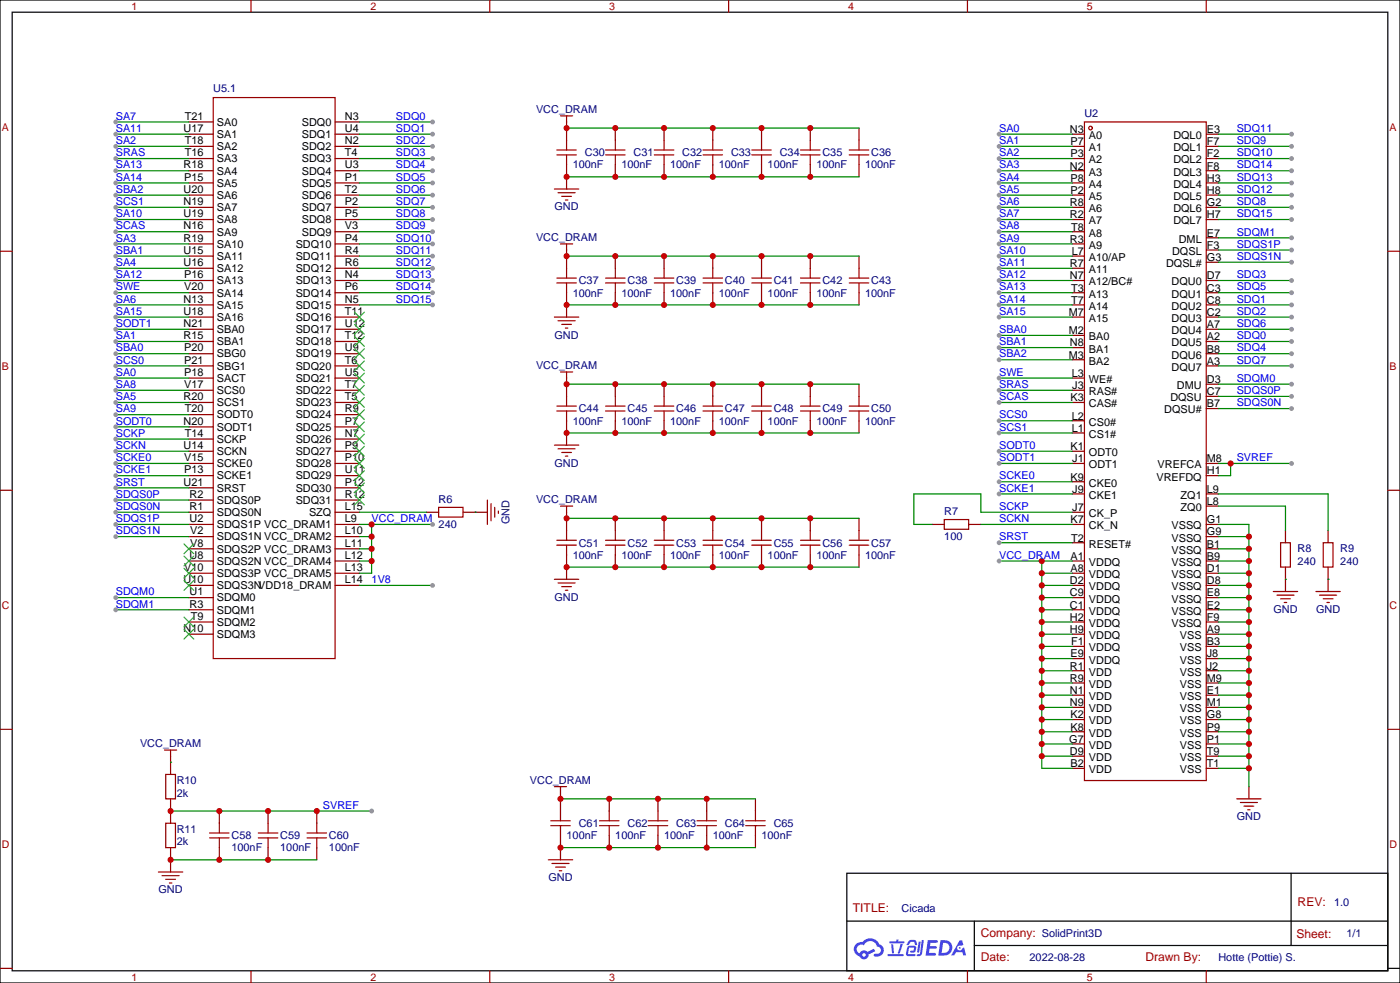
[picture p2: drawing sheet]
<svg xmlns="http://www.w3.org/2000/svg" width="405mm" height="284mm" viewBox="0 0 405 284" stroke-linecap="round" stroke-linejoin="round" font-family="sans-serif">
<path d="M0 0h405.3v284.3h-405.3zM3.5 3.5h398.3v277.3h-398.3zM245.2 252.6h156.6v28.2h-156.6zM373.8 252.6v20.9M245.2 266.4h156.5M282.1 273.5h119.6M282.1 266.4v14.1M401.8 280.1h3.5" fill="none" stroke="#000" stroke-width=".35"/>
<g fill="none" stroke="#a10000" stroke-width=".35">
<path d="M72.7 0v3.5M141.8 0v3.5M211 0v3.5M280.1 0v3.5M349.2 0v3.5M0 72.7h3.5M401.8 72.7h3.5M0 141.8h3.5M401.8 141.8h3.5M0 211h3.5M401.8 211h3.5M0 280.1h3.5"/>
<path d="M72.7 280.8v3.5M141.8 280.8v3.5M211 280.8v3.5M280.1 280.8v3.5M349.2 280.8v3.5"/>
</g>
<g fill="#178fff">
<path d="M268.6 271.9h2.5l.4 .2-.1 .6h-2l-.1 1h1.6l.4 .3-.5 .4h-1.7l-.1 1.2 1.8 .1 .2 .3-.2 .4h-2.8z"/>
<path d="M277.9 272h.7l.3 1.3-.6 .3a.74 .74 0 0 0-1.1 .3 .74 .74 0 0 0 .5 1.1 .74 .74 0 0 0 .9-.7l.5-.3 .6 2.4h-.8l-.3-1h-1.8l-.5 1h-.9z"/>
<path d="M266 272.4h.6l-.4 2.9a.31 .31 0 0 1-.4 .3 .31 .31 0 0 1-.3-.3z"/>
<path d="M266.9 271.9h.6l-.5 3.9a.89 .89 0 0 1-.7 .8 .89 .89 0 0 1-.9-.3l1-.5z"/>
<path d="M263.2 272.1l.6-.2 1.2 .1 .6 1.3-.7 .1-.3-.9-1.1 .1a.95 .95 0 0 1-.9 .8l-.1-.2z"/>
<path d="M262.9 273.8l1.8-.2a1.04 1.04 0 0 1 .6 1.1 1.04 1.04 0 0 1-.9 .9h-.6a.29 .29 0 0 1-.3-.4 .29 .29 0 0 1 .3-.2l.7-.1 .2-.7h-1.5l-.3 1.7 1.9 .1a.29 .29 0 0 1 .3 .3 .29 .29 0 0 1-.3 .3h-2l-.4-.3 .2-2.1z"/>
<path d="M257 276h4.4a.3 .3 0 0 1 .3 .3 .3 .3 0 0 1-.3 .3h-4.3z"/>
<path d="M260.7 273.1h.7l-.5 1.6a1.02 1.02 0 0 1-.7 1.2l-.3-.3z"/>
<path d="M258 273.1h.6l.2 2.4-.2 .3-.3-.2z"/>
<path d="M257.5 272.3h1.9l.2-.5h.5v.5h1.5a.29 .29 0 0 1 .3 .3 .29 .29 0 0 1-.3 .3h-4z"/>
<path d="M272.3 271.9l-.7 4.5h1.5a2.27 2.27 0 0 0 2.6-2.3 2.27 2.27 0 0 0-2.7-2.2zM273.1 272.7a1.5 1.5 0 0 1 1.8 1.6 1.5 1.5 0 0 1-2 1.3h-.3z"/>
<path d="M247.8 273.1a2.09 2.09 0 0 0 1 3.5 1.37 1.37 0 0 0 1.6 .9 1.37 1.37 0 0 0 1.1-1.4l1.9-1-.4-.7-1.8 1a1.4 1.4 0 0 0-2.3 .4 1.32 1.32 0 0 1-.7-1.9 1.32 1.32 0 0 1 1.9-.4 2.02 2.02 0 0 1 2.1-1.3 2.02 2.02 0 0 1 1.8 1.6 1.09 1.09 0 0 1 1 1.4 1.09 1.09 0 0 1-1.5 .7 .41 .41 0 0 0-.5 .3 .41 .41 0 0 0 .3 .5 1.89 1.89 0 0 0 2.5-1.2 1.89 1.89 0 0 0-1.2-2.4 2.98 2.98 0 0 0-5-.6l-1 .1zM249.6 276.2a.55 .55 0 0 1 1.1 0 .55 .55 0 0 1-1.1 0z"/>
<circle cx="277.9" cy="274.2" r=".28"/>
</g>
<g fill="none" stroke="#a10000" stroke-width=".35">
<path d="M61.7 28.2h35.3v162.3h-35.3zM162.3 33.5h3.5M164 33.5v1.8M314 35.3h35.2v190.5h-35.2zM160.5 54.7h7.1M161.2 44.8h5.7M161.2 43.4h5.7M161.6 55.7h4.9M162.6 56.8h2.9M163.7 57.9h.7M164 40.6v2.8M164 44.8v2.8"/>
<path d="M175.3 44.8h5.7M175.3 43.4h5.7M178.2 40.6v2.8M178.2 44.8v2.8M189.4 44.8h5.7M189.4 43.4h5.7M192.3 40.6v2.8M192.3 44.8v2.8M203.6 44.8h5.6M203.6 43.4h5.6M206.4 40.6v2.8M206.4 44.8v2.8"/>
<path d="M217.7 44.8h5.6M217.7 43.4h5.6M220.5 40.6v2.8M220.5 44.8v2.8M231.8 44.8h5.6M231.8 43.4h5.6M234.6 40.6v2.8M234.6 44.8v2.8M245.9 44.8h5.6M245.9 43.4h5.6M248.7 40.6v2.8M248.7 44.8v2.8"/>
<path d="M162.3 70.6h3.5M164 70.6v1.7M164 77.6v2.8M178.2 77.6v2.8M192.3 77.6v2.8M206.4 77.6v2.8M220.5 77.6v2.8M234.6 77.6v2.8M248.7 77.6v2.8M160.5 91.7h7.1M161.2 81.8h5.7M161.2 80.4h5.7"/>
<path d="M161.6 92.8h4.9M162.6 93.8h2.9M163.7 94.9h.7M164 81.8v2.9M175.3 81.8h5.7M175.3 80.4h5.7M178.2 81.8v2.9M189.4 81.8h5.7M189.4 80.4h5.7M192.3 81.8v2.9M203.6 81.8h5.6M203.6 80.4h5.6"/>
<path d="M206.4 81.8v2.9M217.7 81.8h5.6M217.7 80.4h5.6M220.5 81.8v2.9M231.8 81.8h5.6M231.8 80.4h5.6M234.6 81.8v2.9M245.9 81.8h5.6M245.9 80.4h5.6M248.7 81.8v2.9M161.2 118.9h5.7M161.2 117.5h5.7"/>
<path d="M162.3 107.6h3.5M164 107.6v1.8M164 114.7v2.8M164 118.9v2.8M175.3 118.9h5.7M175.3 117.5h5.7M178.2 114.7v2.8M178.2 118.9v2.8M189.4 118.9h5.7M189.4 117.5h5.7M192.3 114.7v2.8M192.3 118.9v2.8"/>
<path d="M203.6 118.9h5.6M203.6 117.5h5.6M206.4 114.7v2.8M206.4 118.9v2.8M217.7 118.9h5.6M217.7 117.5h5.6M220.5 114.7v2.8M220.5 118.9v2.8M231.8 118.9h5.6M231.8 117.5h5.6M234.6 114.7v2.8M234.6 118.9v2.8"/>
<path d="M245.9 118.9h5.6M245.9 117.5h5.6M248.7 114.7v2.8M248.7 118.9v2.8M160.5 128.8h7.1M161.6 129.8h4.9M162.6 130.9h2.9M163.7 131.9h.7M127 146.8h7.1v2.8h-7.1zM141.1 144.6v7.1M142.2 145.7v4.9M143.2 146.8v2.8"/>
<path d="M144.3 147.8v.7M161.2 157.7h5.7M161.2 156.3h5.7M162.3 146.4h3.5M164 146.4v1.8M164 153.5v2.8M164 157.7v2.8M175.3 157.7h5.7M175.3 156.3h5.7M178.2 153.5v2.8M178.2 157.7v2.8M189.4 157.7h5.7"/>
<path d="M189.4 156.3h5.7M192.3 153.5v2.8M192.3 157.7v2.8M203.6 157.7h5.6M203.6 156.3h5.6M206.4 153.5v2.8M206.4 157.7v2.8M217.7 157.7h5.6M217.7 156.3h5.6M220.5 153.5v2.8M220.5 157.7v2.8M231.8 157.7h5.6"/>
<path d="M231.8 156.3h5.6M234.6 153.5v2.8M234.6 157.7v2.8M245.9 157.7h5.6M245.9 156.3h5.6M248.7 153.5v2.8M248.7 157.7v2.8M273.4 150.3h7.1v2.8h-7.1zM370.8 157h2.8v7h-2.8zM383.1 157h2.8v7h-2.8zM160.5 167.6h7.1M161.6 168.6h4.9"/>
<path d="M162.6 169.7h2.9M163.7 170.7h.7M368.7 171.1h7M369.7 172.2h4.9M370.8 173.2h2.8M371.8 174.3h.7M381 171.1h7.1M382.1 172.2h4.9M383.1 173.2h2.8M384.2 174.3h.7M47.6 217h3.6M49.4 217v1.7"/>
<path d="M48 224h2.8v7.1h-2.8zM48 238.1h2.8v7.1h-2.8zM63.5 238.1v2.8M77.6 238.1v2.8M91.7 238.1v2.8M159.5 238.8h5.6M159.5 237.4h5.6M160.5 227.5h3.5M162.3 227.5v1.8M162.3 234.6v2.8M162.3 238.8v2.9M173.6 238.8h5.6"/>
<path d="M173.6 237.4h5.6M176.4 234.6v2.8M176.4 238.8v2.9M187.7 238.8h5.6M187.7 237.4h5.6M190.5 234.6v2.8M190.5 238.8v2.9M201.8 238.8h5.6M201.8 237.4h5.6M204.6 234.6v2.8M204.6 238.8v2.9M215.9 238.8h5.6"/>
<path d="M215.9 237.4h5.6M218.7 234.6v2.8M218.7 238.8v2.9M358.1 231.1h7M359.1 232.1h5M360.2 233.2h2.8M361.2 234.2h.7M45.9 252.2h7M46.9 253.3h5M48 254.4h2.8M49 255.4h.7M60.7 242.4h5.6"/>
<path d="M60.7 240.9h5.6M63.5 242.4v2.8M74.8 242.4h5.6M74.8 240.9h5.6M77.6 242.4v2.8M88.9 242.4h5.6M88.9 240.9h5.6M91.7 242.4v2.8M158.7 248.7h7.1M159.8 249.8h4.9M160.9 250.8h2.8M161.9 251.9h.7"/>
<circle cx="315.7" cy="37" r=".53"/>
</g>
<g fill="none" stroke="#870000" stroke-width=".35">
<path d="M54.7 38.8h7M54.7 35.3h7M97 38.8h7.1M97 35.3h7.1M164 35.3v5.3M178.2 37v3.6M192.3 37v3.6M206.4 37v3.6M220.5 37v3.6M234.6 37v3.6M248.7 37v3.6M310.4 38.8h3.6"/>
<path d="M349.2 38.8h3.6M54.7 60h7M54.7 56.4h7M54.7 52.9h7M54.7 49.4h7M54.7 45.9h7M54.7 42.3h7M97 60h7.1M97 56.4h7.1M97 52.9h7.1M97 49.4h7.1M97 45.9h7.1"/>
<path d="M97 42.3h7.1M164 47.6v7.1M178.2 47.6v3.6M192.3 47.6v3.6M206.4 47.6v3.6M220.5 47.6v3.6M234.6 47.6v3.6M248.7 47.6v3.6M310.4 60h3.6M310.4 56.4h3.6M310.4 52.9h3.6M310.4 49.4h3.6"/>
<path d="M310.4 45.9h3.6M310.4 42.3h3.6M349.2 60h3.6M349.2 56.4h3.6M349.2 52.9h3.6M349.2 49.4h3.6M349.2 45.9h3.6M349.2 42.3h3.6M54.7 77.6h7M54.7 74.1h7M54.7 70.6h7M54.7 67h7"/>
<path d="M54.7 63.5h7M97 77.6h7.1M97 74.1h7.1M97 70.6h7.1M97 67h7.1M97 63.5h7.1M164 72.3v5.3M178.2 74.1v3.5M192.3 74.1v3.5M206.4 74.1v3.5M220.5 74.1v3.5M234.6 74.1v3.5"/>
<path d="M248.7 74.1v3.5M310.4 77.6h3.6M310.4 74.1h3.6M310.4 70.6h3.6M310.4 67h3.6M310.4 63.5h3.6M349.2 63.5h3.6M349.2 75.8h3.6M349.2 72.3h3.6M349.2 68.8h3.6M54.7 98.8h7M54.7 95.2h7"/>
<path d="M54.7 91.7h7M54.7 88.2h7M54.7 84.7h7M54.7 81.1h7M97 98.8h7.1M97 95.2h7.1M97 91.7h7.1M97 88.2h7.1M97 84.7h7.1M97 81.1h7.1M164 84.7v7M178.2 84.7v3.5"/>
<path d="M192.3 84.7v3.5M206.4 84.7v3.5M220.5 84.7v3.5M234.6 84.7v3.5M248.7 84.7v3.5M310.4 91.7h3.6M310.4 88.2h3.6M310.4 84.7h3.6M310.4 81.1h3.6M310.4 97h3.6M349.2 98.8h3.6M349.2 95.2h3.6"/>
<path d="M349.2 91.7h3.6M349.2 88.2h3.6M349.2 84.7h3.6M349.2 81.1h3.6M54.7 119.9h7M54.7 116.4h7M54.7 112.9h7M54.7 109.4h7M54.7 105.8h7M54.7 102.3h7M97 119.9h7.1M97 116.4h7.1"/>
<path d="M97 112.9h7.1M97 109.4h7.1M97 105.8h7.1M97 102.3h7.1M164 109.4v5.3M178.2 111.1v3.6M192.3 111.1v3.6M206.4 111.1v3.6M220.5 111.1v3.6M234.6 111.1v3.6M248.7 111.1v3.6M310.4 116.4h3.6"/>
<path d="M310.4 112.9h3.6M310.4 109.4h3.6M310.4 100.5h3.6M310.4 104.1h3.6M349.2 105.8h3.6M349.2 102.3h3.6M349.2 111.1h3.6M349.2 114.7h3.6M349.2 118.2h3.6M54.7 137.6h7M54.7 134.1h7M54.7 130.5h7"/>
<path d="M54.7 127h7M54.7 123.5h7M97 137.6h7.1M97 134.1h7.1M97 130.5h7.1M97 127h7.1M97 123.5h7.1M164 121.7v7.1M178.2 121.7v3.5M192.3 121.7v3.5M206.4 121.7v3.5M220.5 121.7v3.5"/>
<path d="M234.6 121.7v3.5M248.7 121.7v3.5M310.4 134.1h3.6M310.4 130.5h3.6M310.4 125.2h3.6M310.4 121.7h3.6M310.4 139.3h3.6M349.2 137.6h3.6M349.2 134.1h3.6M54.7 158.7h7M54.7 155.2h7M54.7 151.7h7"/>
<path d="M54.7 148.2h7M54.7 144.6h7M54.7 141.1h7M97 158.7h7.1M97 155.2h7.1M97 151.7h7.1M97 148.2h7.1M97 144.6h7.1M97 141.1h7.1M123.5 148.2h3.5M134.1 148.2h7M164 148.2v5.3"/>
<path d="M178.2 149.9v3.6M192.3 149.9v3.6M206.4 149.9v3.6M220.5 149.9v3.6M234.6 149.9v3.6M248.7 149.9v3.6M269.9 151.7h3.5M280.5 151.7h3.5M310.4 151.7h3.6M310.4 148.2h3.6M310.4 142.9h3.6M310.4 157h3.6"/>
<path d="M349.2 158.7h3.6M349.2 155.2h3.6M349.2 151.7h3.6M349.2 146.4h3.6M349.2 142.9h3.6M372.2 153.5v3.5M384.5 153.5v3.5M54.7 169.3h7M54.7 165.8h7M54.7 162.3h7M54.7 179.9h7M54.7 176.4h7"/>
<path d="M54.7 172.9h7M97 169.3h7.1M97 165.8h7.1M97 162.3h7.1M164 160.5v7.1M178.2 160.5v3.5M192.3 160.5v3.5M206.4 160.5v3.5M220.5 160.5v3.5M234.6 160.5v3.5M248.7 160.5v3.5M310.4 169.3h3.6"/>
<path d="M310.4 165.8h3.6M310.4 162.3h3.6M310.4 179.9h3.6M310.4 176.4h3.6M310.4 172.9h3.6M349.2 169.3h3.6M349.2 165.8h3.6M349.2 162.3h3.6M349.2 179.9h3.6M349.2 176.4h3.6M349.2 172.9h3.6M372.2 164v7.1"/>
<path d="M384.5 164v7.1M54.7 183.4h7M310.4 183.4h3.6M310.4 194h3.6M310.4 197.6h3.6M310.4 190.5h3.6M310.4 187h3.6M349.2 183.4h3.6M349.2 194h3.6M349.2 197.6h3.6M349.2 190.5h3.6M349.2 187h3.6"/>
<path d="M49.4 218.7v5.3M310.4 218.7h3.6M310.4 215.2h3.6M310.4 211.7h3.6M310.4 201.1h3.6M310.4 204.6h3.6M310.4 208.1h3.6M349.2 218.7h3.6M349.2 215.2h3.6M349.2 211.7h3.6M349.2 201.1h3.6M349.2 204.6h3.6"/>
<path d="M349.2 208.1h3.6M49.4 231.1v7M63.5 234.6v3.5M77.6 234.6v3.5M91.7 234.6v3.5M162.3 229.3v5.3M176.4 231.1v3.5M190.5 231.1v3.5M204.6 231.1v3.5M218.7 231.1v3.5M310.4 222.2h3.6M349.2 222.2h3.6"/>
<path d="M361.6 227.5v3.6M49.4 245.2v7M63.5 245.2v3.5M77.6 245.2v3.5M91.7 245.2v3.5M162.3 241.7v7M176.4 241.7v3.5M190.5 241.7v3.5M204.6 241.7v3.5M218.7 241.7v3.5"/>
</g>
<g fill="none" stroke="#3c3" stroke-width=".35">
<path d="M102.7 97.4l2.8 2.8M102.7 93.8l2.8 2.9M102.7 90.3l2.8 2.8M105.5 97.4l-2.8 2.8M105.5 93.8l-2.8 2.9M105.5 90.3l-2.8 2.8M102.7 118.5l2.8 2.9M102.7 115l2.8 2.8M102.7 111.5l2.8 2.8M102.7 107.9l2.8 2.9M102.7 104.4l2.8 2.8M102.7 100.9l2.8 2.8"/>
<path d="M105.5 118.5l-2.8 2.9M105.5 115l-2.8 2.8M105.5 111.5l-2.8 2.8M105.5 107.9l-2.8 2.9M105.5 104.4l-2.8 2.8M105.5 100.9l-2.8 2.8M102.7 139.7l2.8 2.8M102.7 136.2l2.8 2.8M102.7 132.6l2.8 2.9M102.7 129.1l2.8 2.8M102.7 125.6l2.8 2.8M102.7 122.1l2.8 2.8"/>
<path d="M105.5 139.7l-2.8 2.8M105.5 136.2l-2.8 2.8M105.5 132.6l-2.8 2.9M105.5 129.1l-2.8 2.8M105.5 125.6l-2.8 2.8M105.5 122.1l-2.8 2.8M53.3 157.3l2.8 2.9M56.1 157.3l-2.8 2.9M102.7 143.2l2.8 2.8M105.5 143.2l-2.8 2.8M53.3 178.5l2.8 2.8M53.3 167.9l2.8 2.8"/>
<path d="M53.3 164.4l2.8 2.8M53.3 160.9l2.8 2.8M56.1 178.5l-2.8 2.8M56.1 167.9l-2.8 2.8M56.1 164.4l-2.8 2.8M56.1 160.9l-2.8 2.8M53.3 182l2.8 2.9M56.1 182l-2.8 2.9"/>
</g>
<g fill="none" stroke="#008700" stroke-width=".35">
<path d="M33.5 35.3h21.2M33.5 38.8h21.2M104.1 35.3h21.1M104.1 38.8h21.1M289.3 38.8h21.1M352.8 38.8h21.1M33.5 42.3h21.2M33.5 45.9h21.2M33.5 49.4h21.2M33.5 52.9h21.2M33.5 56.4h21.2M33.5 60h21.2"/>
<path d="M104.1 42.3h21.1M104.1 45.9h21.1M104.1 49.4h21.1M104.1 52.9h21.1M104.1 56.4h21.1M104.1 60h21.1M289.3 42.3h21.1M289.3 45.9h21.1M289.3 49.4h21.1M289.3 52.9h21.1M289.3 56.4h21.1M289.3 60h21.1"/>
<path d="M352.8 42.3h21.1M352.8 45.9h21.1M352.8 49.4h21.1M352.8 52.9h21.1M352.8 56.4h21.1M352.8 60h21.1M33.5 63.5h21.2M33.5 67h21.2M33.5 70.6h21.2M33.5 74.1h21.2M33.5 77.6h21.2M104.1 63.5h21.1"/>
<path d="M104.1 67h21.1M104.1 70.6h21.1M104.1 74.1h21.1M104.1 77.6h21.1M289.3 63.5h21.1M289.3 67h21.1M289.3 70.6h21.1M289.3 74.1h21.1M289.3 77.6h21.1M352.8 63.5h21.1M352.8 68.8h21.1M352.8 72.3h21.1"/>
<path d="M352.8 75.8h21.1M33.5 81.1h21.2M33.5 84.7h21.2M33.5 88.2h21.2M33.5 91.7h21.2M33.5 95.2h21.2M33.5 98.8h21.2M104.1 81.1h21.1M104.1 84.7h21.1M104.1 88.2h21.1M289.3 81.1h21.1M289.3 84.7h21.1"/>
<path d="M289.3 88.2h21.1M289.3 91.7h21.1M289.3 97h21.1M352.8 81.1h21.1M352.8 84.7h21.1M352.8 88.2h21.1M352.8 91.7h21.1M352.8 95.2h21.1M352.8 98.8h21.1M33.5 102.3h21.2M33.5 105.8h21.2M33.5 109.4h21.2"/>
<path d="M33.5 112.9h21.2M33.5 116.4h21.2M33.5 119.9h21.2M289.3 109.4h21.1M289.3 112.9h21.1M289.3 116.4h21.1M289.3 100.5h21.1M289.3 104.1h21.1M352.8 102.3h21.1M352.8 105.8h21.1M352.8 111.1h21.1M352.8 114.7h21.1"/>
<path d="M352.8 118.2h21.1M33.5 123.5h21.2M33.5 127h21.2M33.5 130.5h21.2M33.5 134.1h21.2M33.5 137.6h21.2M289.3 130.5h21.1M289.3 134.1h21.1M289.3 121.7h21.1M289.3 125.2h21.1M289.3 139.3h21.1M33.5 141.1h21.2"/>
<path d="M33.5 144.6h21.2M33.5 148.2h21.2M33.5 151.7h21.2M33.5 155.2h21.2M104.1 148.2h19.4M289.3 142.9h21.1M289.3 157h21.1M33.5 172.9h21.2M33.5 176.4h21.2M104.1 169.3h21.1"/>
</g>
<circle cx="137.6" cy="148.2" r=".18" fill="#008700"/>
<path d="M104.1 155.2h3.5M104.1 151.7h21.1M104.1 158.7h3.5M107.6 151.7v14.1h-3.5M104.1 162.3h3.5" fill="none" stroke="#008700" stroke-width=".35"/>
<g fill="#008700">
<circle cx="372.2" cy="167.6" r=".18"/>
<circle cx="384.5" cy="167.6" r=".18"/>
</g>
<g fill="none" stroke="#008700" stroke-width=".35">
<path d="M352.8 134.1h21.1M356.3 134.1v3.5h-3.5M284 151.7h26.4M310.4 148.2h-26.4v-5.3h-19.4v8.8h5.3M352.8 146.4h19.4v7.1M352.8 142.9h31.7v10.6M352.8 151.7h8.8v75.8M352.8 155.2h8.8M352.8 158.7h8.8M289.3 162.3h21.1M301.6 162.3v59.9h8.8M301.6 165.8h8.8"/>
<path d="M301.6 169.3h8.8M301.6 172.9h8.8M301.6 176.4h8.8M301.6 179.9h8.8M352.8 162.3h8.8M352.8 165.8h8.8M352.8 169.3h8.8M352.8 172.9h8.8M352.8 176.4h8.8M352.8 179.9h8.8M301.6 183.4h8.8M301.6 187h8.8"/>
<path d="M301.6 190.5h8.8M301.6 194h8.8M301.6 197.6h8.8M352.8 183.4h8.8M352.8 187h8.8M352.8 190.5h8.8M352.8 194h8.8M352.8 197.6h8.8M301.6 218.7h8.8M301.6 201.1h8.8M301.6 204.6h8.8M301.6 208.1h8.8"/>
<path d="M301.6 211.7h8.8M301.6 215.2h8.8M352.8 218.7h8.8M352.8 201.1h8.8M352.8 204.6h8.8M352.8 208.1h8.8M352.8 211.7h8.8M352.8 215.2h8.8M49.4 234.6h58.2M352.8 222.2h8.8M49.4 248.7h42.3"/>
</g>
<circle cx="49.4" cy="220.5" r=".18" fill="#008700"/>
<path d="M164 37h84.7M164 51.2h84.7M164 74.1h84.7M164 88.2h84.7M164 111.1h84.7M164 125.2h84.7M164 149.9h84.7M164 164h84.7M162.3 231.1h56.4M162.3 245.2h56.4" fill="none" stroke="#008700" stroke-width=".35"/>
<g fill="#c00">
<circle cx="107.6" cy="151.7" r=".88"/>
<circle cx="107.6" cy="155.2" r=".88"/>
<circle cx="107.6" cy="158.7" r=".88"/>
<circle cx="107.6" cy="162.3" r=".88"/>
<circle cx="361.6" cy="222.2" r=".88"/>
<circle cx="361.6" cy="218.7" r=".88"/>
<circle cx="361.6" cy="215.2" r=".88"/>
<circle cx="361.6" cy="155.2" r=".88"/>
<circle cx="361.6" cy="158.7" r=".88"/>
<circle cx="361.6" cy="162.3" r=".88"/>
<circle cx="361.6" cy="165.8" r=".88"/>
<circle cx="361.6" cy="169.3" r=".88"/>
<circle cx="361.6" cy="172.9" r=".88"/>
<circle cx="361.6" cy="176.4" r=".88"/>
<circle cx="361.6" cy="179.9" r=".88"/>
<circle cx="361.6" cy="183.4" r=".88"/>
<circle cx="361.6" cy="187" r=".88"/>
<circle cx="361.6" cy="190.5" r=".88"/>
<circle cx="361.6" cy="194" r=".88"/>
<circle cx="361.6" cy="197.6" r=".88"/>
<circle cx="361.6" cy="201.1" r=".88"/>
<circle cx="361.6" cy="204.6" r=".88"/>
<circle cx="361.6" cy="208.1" r=".88"/>
<circle cx="361.6" cy="211.7" r=".88"/>
<circle cx="356.3" cy="134.1" r=".88"/>
<circle cx="301.6" cy="162.3" r=".88"/>
<circle cx="301.6" cy="218.7" r=".88"/>
<circle cx="301.6" cy="215.2" r=".88"/>
<circle cx="301.6" cy="211.7" r=".88"/>
<circle cx="301.6" cy="208.1" r=".88"/>
<circle cx="301.6" cy="204.6" r=".88"/>
<circle cx="301.6" cy="201.1" r=".88"/>
<circle cx="301.6" cy="197.6" r=".88"/>
<circle cx="301.6" cy="194" r=".88"/>
<circle cx="301.6" cy="190.5" r=".88"/>
<circle cx="301.6" cy="187" r=".88"/>
<circle cx="301.6" cy="183.4" r=".88"/>
<circle cx="301.6" cy="179.9" r=".88"/>
<circle cx="301.6" cy="176.4" r=".88"/>
<circle cx="301.6" cy="172.9" r=".88"/>
<circle cx="301.6" cy="169.3" r=".88"/>
<circle cx="301.6" cy="165.8" r=".88"/>
<circle cx="77.6" cy="248.7" r=".88"/>
<circle cx="63.5" cy="248.7" r=".88"/>
<circle cx="49.4" cy="248.7" r=".88"/>
<circle cx="63.5" cy="234.6" r=".88"/>
<circle cx="49.4" cy="234.6" r=".88"/>
<circle cx="77.6" cy="234.6" r=".88"/>
<circle cx="91.7" cy="234.6" r=".88"/>
<circle cx="204.6" cy="231.1" r=".88"/>
<circle cx="190.5" cy="231.1" r=".88"/>
<circle cx="176.4" cy="231.1" r=".88"/>
<circle cx="162.3" cy="231.1" r=".88"/>
<circle cx="162.3" cy="245.2" r=".88"/>
<circle cx="176.4" cy="245.2" r=".88"/>
<circle cx="190.5" cy="245.2" r=".88"/>
<circle cx="204.6" cy="245.2" r=".88"/>
<circle cx="164" cy="51.2" r=".88"/>
<circle cx="178.2" cy="51.2" r=".88"/>
<circle cx="192.3" cy="51.2" r=".88"/>
<circle cx="206.4" cy="51.2" r=".88"/>
<circle cx="220.5" cy="51.2" r=".88"/>
<circle cx="234.6" cy="51.2" r=".88"/>
<circle cx="206.4" cy="37" r=".88"/>
<circle cx="192.3" cy="37" r=".88"/>
<circle cx="178.2" cy="37" r=".88"/>
<circle cx="164" cy="37" r=".88"/>
<circle cx="220.5" cy="37" r=".88"/>
<circle cx="234.6" cy="37" r=".88"/>
<circle cx="206.4" cy="74.1" r=".88"/>
<circle cx="192.3" cy="74.1" r=".88"/>
<circle cx="178.2" cy="74.1" r=".88"/>
<circle cx="164" cy="74.1" r=".88"/>
<circle cx="220.5" cy="74.1" r=".88"/>
<circle cx="234.6" cy="74.1" r=".88"/>
<circle cx="164" cy="88.2" r=".88"/>
<circle cx="178.2" cy="88.2" r=".88"/>
<circle cx="192.3" cy="88.2" r=".88"/>
<circle cx="206.4" cy="88.2" r=".88"/>
<circle cx="220.5" cy="88.2" r=".88"/>
<circle cx="234.6" cy="88.2" r=".88"/>
<circle cx="206.4" cy="111.1" r=".88"/>
<circle cx="192.3" cy="111.1" r=".88"/>
<circle cx="178.2" cy="111.1" r=".88"/>
<circle cx="164" cy="111.1" r=".88"/>
<circle cx="220.5" cy="111.1" r=".88"/>
<circle cx="234.6" cy="111.1" r=".88"/>
<circle cx="164" cy="125.2" r=".88"/>
<circle cx="178.2" cy="125.2" r=".88"/>
<circle cx="192.3" cy="125.2" r=".88"/>
<circle cx="206.4" cy="125.2" r=".88"/>
<circle cx="220.5" cy="125.2" r=".88"/>
<circle cx="234.6" cy="125.2" r=".88"/>
<circle cx="234.6" cy="149.9" r=".88"/>
<circle cx="220.5" cy="149.9" r=".88"/>
<circle cx="206.4" cy="149.9" r=".88"/>
<circle cx="192.3" cy="149.9" r=".88"/>
<circle cx="178.2" cy="149.9" r=".88"/>
<circle cx="164" cy="149.9" r=".88"/>
<circle cx="234.6" cy="164" r=".88"/>
<circle cx="220.5" cy="164" r=".88"/>
<circle cx="164" cy="164" r=".88"/>
<circle cx="178.2" cy="164" r=".88"/>
<circle cx="192.3" cy="164" r=".88"/>
<circle cx="206.4" cy="164" r=".88"/>
</g>
<g fill="#999">
<circle cx="33.5" cy="35.3" r=".71"/>
<circle cx="33.5" cy="38.8" r=".71"/>
<circle cx="33.5" cy="42.3" r=".71"/>
<circle cx="33.5" cy="45.9" r=".71"/>
<circle cx="33.5" cy="49.4" r=".71"/>
<circle cx="33.5" cy="52.9" r=".71"/>
<circle cx="33.5" cy="56.4" r=".71"/>
<circle cx="33.5" cy="60" r=".71"/>
<circle cx="33.5" cy="63.5" r=".71"/>
<circle cx="33.5" cy="67" r=".71"/>
<circle cx="33.5" cy="70.6" r=".71"/>
<circle cx="33.5" cy="74.1" r=".71"/>
<circle cx="33.5" cy="77.6" r=".71"/>
<circle cx="33.5" cy="81.1" r=".71"/>
<circle cx="33.5" cy="84.7" r=".71"/>
<circle cx="33.5" cy="88.2" r=".71"/>
<circle cx="33.5" cy="91.7" r=".71"/>
<circle cx="33.5" cy="95.2" r=".71"/>
<circle cx="33.5" cy="98.8" r=".71"/>
<circle cx="33.5" cy="102.3" r=".71"/>
<circle cx="33.5" cy="105.8" r=".71"/>
<circle cx="33.5" cy="109.4" r=".71"/>
<circle cx="33.5" cy="112.9" r=".71"/>
<circle cx="33.5" cy="116.4" r=".71"/>
<circle cx="33.5" cy="119.9" r=".71"/>
<circle cx="33.5" cy="123.5" r=".71"/>
<circle cx="33.5" cy="127" r=".71"/>
<circle cx="33.5" cy="130.5" r=".71"/>
<circle cx="33.5" cy="134.1" r=".71"/>
<circle cx="33.5" cy="137.6" r=".71"/>
<circle cx="33.5" cy="141.1" r=".71"/>
<circle cx="33.5" cy="144.6" r=".71"/>
<circle cx="33.5" cy="148.2" r=".71"/>
<circle cx="33.5" cy="151.7" r=".71"/>
<circle cx="33.5" cy="155.2" r=".71"/>
<circle cx="33.5" cy="172.9" r=".71"/>
<circle cx="33.5" cy="176.4" r=".71"/>
<circle cx="125.2" cy="35.3" r=".71"/>
<circle cx="125.2" cy="38.8" r=".71"/>
<circle cx="125.2" cy="42.3" r=".71"/>
<circle cx="125.2" cy="45.9" r=".71"/>
<circle cx="125.2" cy="49.4" r=".71"/>
<circle cx="125.2" cy="52.9" r=".71"/>
<circle cx="125.2" cy="56.4" r=".71"/>
<circle cx="125.2" cy="60" r=".71"/>
<circle cx="125.2" cy="63.5" r=".71"/>
<circle cx="125.2" cy="67" r=".71"/>
<circle cx="125.2" cy="70.6" r=".71"/>
<circle cx="125.2" cy="74.1" r=".71"/>
<circle cx="125.2" cy="77.6" r=".71"/>
<circle cx="125.2" cy="81.1" r=".71"/>
<circle cx="125.2" cy="84.7" r=".71"/>
<circle cx="125.2" cy="88.2" r=".71"/>
<circle cx="125.2" cy="169.3" r=".71"/>
<circle cx="289.3" cy="38.8" r=".71"/>
<circle cx="289.3" cy="42.3" r=".71"/>
<circle cx="289.3" cy="45.9" r=".71"/>
<circle cx="289.3" cy="49.4" r=".71"/>
<circle cx="289.3" cy="52.9" r=".71"/>
<circle cx="289.3" cy="56.4" r=".71"/>
<circle cx="289.3" cy="60" r=".71"/>
<circle cx="289.3" cy="63.5" r=".71"/>
<circle cx="289.3" cy="67" r=".71"/>
<circle cx="289.3" cy="70.6" r=".71"/>
<circle cx="289.3" cy="74.1" r=".71"/>
<circle cx="289.3" cy="77.6" r=".71"/>
<circle cx="289.3" cy="81.1" r=".71"/>
<circle cx="289.3" cy="84.7" r=".71"/>
<circle cx="289.3" cy="88.2" r=".71"/>
<circle cx="289.3" cy="91.7" r=".71"/>
<circle cx="289.3" cy="97" r=".71"/>
<circle cx="289.3" cy="100.5" r=".71"/>
<circle cx="289.3" cy="104.1" r=".71"/>
<circle cx="289.3" cy="109.4" r=".71"/>
<circle cx="289.3" cy="112.9" r=".71"/>
<circle cx="289.3" cy="116.4" r=".71"/>
<circle cx="289.3" cy="121.7" r=".71"/>
<circle cx="289.3" cy="125.2" r=".71"/>
<circle cx="289.3" cy="130.5" r=".71"/>
<circle cx="289.3" cy="134.1" r=".71"/>
<circle cx="289.3" cy="139.3" r=".71"/>
<circle cx="289.3" cy="142.9" r=".71"/>
<circle cx="289.3" cy="157" r=".71"/>
<circle cx="373.9" cy="38.8" r=".71"/>
<circle cx="373.9" cy="42.3" r=".71"/>
<circle cx="373.9" cy="45.9" r=".71"/>
<circle cx="373.9" cy="49.4" r=".71"/>
<circle cx="373.9" cy="52.9" r=".71"/>
<circle cx="373.9" cy="56.4" r=".71"/>
<circle cx="373.9" cy="60" r=".71"/>
<circle cx="373.9" cy="63.5" r=".71"/>
<circle cx="373.9" cy="81.1" r=".71"/>
<circle cx="373.9" cy="84.7" r=".71"/>
<circle cx="373.9" cy="88.2" r=".71"/>
<circle cx="373.9" cy="91.7" r=".71"/>
<circle cx="373.9" cy="95.2" r=".71"/>
<circle cx="373.9" cy="98.8" r=".71"/>
<circle cx="373.9" cy="102.3" r=".71"/>
<circle cx="373.9" cy="105.8" r=".71"/>
<circle cx="373.9" cy="68.8" r=".71"/>
<circle cx="373.9" cy="72.3" r=".71"/>
<circle cx="373.9" cy="75.8" r=".71"/>
<circle cx="373.9" cy="111.1" r=".71"/>
<circle cx="373.9" cy="114.7" r=".71"/>
<circle cx="373.9" cy="118.2" r=".71"/>
<circle cx="125.2" cy="151.7" r=".71"/>
<circle cx="373.9" cy="134.1" r=".71"/>
<circle cx="289.3" cy="162.3" r=".71"/>
<circle cx="107.6" cy="234.6" r=".71"/>
</g>
<g font-size="3.5" fill="#a00000">
<text x="246.9" y="263.8">TITLE:</text>
<text x="375.7" y="262.1">REV:</text>
<text x="284" y="270.9">Company: SolidPrint3D</text>
<text x="375.4" y="271.3">Sheet:</text>
<text x="284" y="278">Date:</text>
<text x="331.6" y="278">Drawn By:</text>
</g>
<g font-size="3.1" fill="#a00000">
<text x="38.1" y="2.8">1</text>
<text x="107.2" y="2.8">2</text>
<text x="176.4" y="2.8">3</text>
<text x="245.5" y="2.8">4</text>
<text x="314.7" y="2.8">5</text>
<text x=".5" y="37.9">A</text>
<text x="402.3" y="37.9">A</text>
<text x=".5" y="107.1">B</text>
<text x="402.3" y="107.1">B</text>
<text x=".5" y="176.2">C</text>
<text x="402.3" y="176.2">C</text>
<text x=".5" y="245.4">D</text>
<text x="402.3" y="245.4">D</text>
<text x="38.1" y="283.6">1</text>
<text x="107.2" y="283.6">2</text>
<text x="176.4" y="283.6">3</text>
<text x="245.5" y="283.6">4</text>
<text x="314.7" y="283.6">5</text>
</g>
<g font-size="3.1" fill="#000080">
<text x="61.7" y="26.7">U5.1</text>
<text x="155.2" y="32.7">VCC_DRAM</text>
<text x="314" y="33.7">U2</text>
<text x="169.3" y="45.2">C30</text>
<text x="183.4" y="45.2">C31</text>
<text x="197.6" y="45.2">C32</text>
<text x="211.7" y="45.2">C33</text>
<text x="225.8" y="45.2">C34</text>
<text x="238.1" y="45.2">C35</text>
<text x="252.2" y="45.2">C36</text>
<text x="165.8" y="48.7">100nF</text>
<text x="179.9" y="48.7">100nF</text>
<text x="194" y="48.7">100nF</text>
<text x="208.1" y="48.7">100nF</text>
<text x="222.2" y="48.7">100nF</text>
<text x="236.4" y="48.7">100nF</text>
<text x="250.5" y="48.7">100nF</text>
<text x="160.5" y="60.9">GND</text>
<text x="155.2" y="69.7">VCC_DRAM</text>
<text x="167.6" y="82.2">C37</text>
<text x="181.7" y="82.2">C38</text>
<text x="195.8" y="82.2">C39</text>
<text x="209.9" y="82.2">C40</text>
<text x="224" y="82.2">C41</text>
<text x="238.1" y="82.2">C42</text>
<text x="252.2" y="82.2">C43</text>
<text x="165.8" y="85.8">100nF</text>
<text x="179.9" y="85.8">100nF</text>
<text x="194" y="85.8">100nF</text>
<text x="208.1" y="85.8">100nF</text>
<text x="222.2" y="85.8">100nF</text>
<text x="236.4" y="85.8">100nF</text>
<text x="250.5" y="85.8">100nF</text>
<text x="160.5" y="97.9">GND</text>
<text x="155.2" y="106.7">VCC_DRAM</text>
<text x="167.6" y="119.3">C44</text>
<text x="181.7" y="119.3">C45</text>
<text x="195.8" y="119.3">C46</text>
<text x="209.9" y="119.3">C47</text>
<text x="224" y="119.3">C48</text>
<text x="238.1" y="119.3">C49</text>
<text x="252.2" y="119.3">C50</text>
<text x="165.8" y="122.8">100nF</text>
<text x="179.9" y="122.8">100nF</text>
<text x="194" y="122.8">100nF</text>
<text x="208.1" y="122.8">100nF</text>
<text x="222.2" y="122.8">100nF</text>
<text x="236.4" y="122.8">100nF</text>
<text x="250.5" y="122.8">100nF</text>
<text x="160.5" y="135">GND</text>
<text x="127" y="145.4">R6</text>
<text x="155.2" y="145.6">VCC_DRAM</text>
<text x="273.4" y="148.9">R7</text>
<text x="127" y="152.8">240</text>
<text x="147.5" y="151.7" transform="rotate(-90 147.5 151.7)">GND</text>
<text x="165.8" y="161.6">100nF</text>
<text x="167.6" y="158.1">C51</text>
<text x="179.9" y="161.6">100nF</text>
<text x="181.7" y="158.1">C52</text>
<text x="194" y="161.6">100nF</text>
<text x="195.8" y="158.1">C53</text>
<text x="208.1" y="161.6">100nF</text>
<text x="209.9" y="158.1">C54</text>
<text x="222.2" y="161.6">100nF</text>
<text x="224" y="158.1">C55</text>
<text x="236.4" y="161.6">100nF</text>
<text x="238.1" y="158.1">C56</text>
<text x="250.5" y="161.6">100nF</text>
<text x="252.2" y="158.1">C57</text>
<text x="273.4" y="156.3">100</text>
<text x="375.7" y="159.8">R8</text>
<text x="388.1" y="159.8">R9</text>
<text x="375.7" y="163.3">240</text>
<text x="388.1" y="163.3">240</text>
<text x="160.5" y="173.8">GND</text>
<text x="368.7" y="177.3">GND</text>
<text x="381" y="177.3">GND</text>
<text x="40.6" y="216.1">VCC_DRAM</text>
<text x="51.2" y="226.9">R10</text>
<text x="153.4" y="226.7">VCC_DRAM</text>
<text x="51.2" y="230.4">2k</text>
<text x="167.6" y="239.2">C61</text>
<text x="181.7" y="239.2">C62</text>
<text x="195.8" y="239.2">C63</text>
<text x="209.9" y="239.2">C64</text>
<text x="224" y="239.2">C65</text>
<text x="358.1" y="237.3">GND</text>
<text x="51.2" y="241">R11</text>
<text x="51.2" y="244.5">2k</text>
<text x="67" y="242.8">C58</text>
<text x="81.1" y="242.8">C59</text>
<text x="95.2" y="242.8">C60</text>
<text x="164" y="242.8">100nF</text>
<text x="178.2" y="242.8">100nF</text>
<text x="192.3" y="242.8">100nF</text>
<text x="206.4" y="242.8">100nF</text>
<text x="220.5" y="242.8">100nF</text>
<text x="67" y="246.3">100nF</text>
<text x="81.1" y="246.3">100nF</text>
<text x="95.2" y="246.3">100nF</text>
<text x="158.8" y="254.9">GND</text>
<text x="45.9" y="258.4">GND</text>
<text x="261.1" y="263.9">Cicada</text>
<text x="386.3" y="262.2">1.0</text>
<text x="389.8" y="271">1/1</text>
<text x="298.1" y="278">2022-08-28</text>
<text x="352.8" y="278">Hotte (Pottie) S.</text>
</g>
<g font-size="3.1" fill="#00f">
<text x="33.5" y="34.6">SA7</text>
<text x="114.7" y="34.6">SDQ0</text>
<text x="33.5" y="38.1">SA11</text>
<text x="33.5" y="41.7">SA2</text>
<text x="114.7" y="38.1">SDQ1</text>
<text x="114.7" y="41.7">SDQ2</text>
<text x="289.3" y="38.1">SA0</text>
<text x="289.3" y="41.7">SA1</text>
<text x="358.1" y="38.1">SDQ11</text>
<text x="358.1" y="41.7">SDQ9</text>
<text x="33.5" y="45.2">SRAS</text>
<text x="114.7" y="45.2">SDQ3</text>
<text x="289.3" y="45.2">SA2</text>
<text x="358.1" y="45.2">SDQ10</text>
<text x="33.5" y="48.7">SA13</text>
<text x="33.5" y="52.3">SA14</text>
<text x="114.7" y="48.7">SDQ4</text>
<text x="114.7" y="52.3">SDQ5</text>
<text x="289.3" y="48.7">SA3</text>
<text x="289.3" y="52.3">SA4</text>
<text x="358.1" y="48.7">SDQ14</text>
<text x="358.1" y="52.3">SDQ13</text>
<text x="33.5" y="55.8">SBA2</text>
<text x="33.5" y="59.3">SCS1</text>
<text x="114.7" y="55.8">SDQ6</text>
<text x="114.7" y="59.3">SDQ7</text>
<text x="289.3" y="55.8">SA5</text>
<text x="289.3" y="59.3">SA6</text>
<text x="358.1" y="55.8">SDQ12</text>
<text x="358.1" y="59.3">SDQ8</text>
<text x="33.5" y="62.8">SA10</text>
<text x="114.7" y="62.8">SDQ8</text>
<text x="289.3" y="62.8">SA7</text>
<text x="358.1" y="62.8">SDQ15</text>
<text x="33.5" y="66.4">SCAS</text>
<text x="33.5" y="69.9">SA3</text>
<text x="114.7" y="66.4">SDQ9</text>
<text x="114.7" y="69.9">SDQ10</text>
<text x="289.3" y="66.4">SA8</text>
<text x="289.3" y="69.9">SA9</text>
<text x="358.1" y="68.1">SDQM1</text>
<text x="358.1" y="71.7">SDQS1P</text>
<text x="33.5" y="73.4">SBA1</text>
<text x="33.5" y="76.9">SA4</text>
<text x="114.7" y="73.4">SDQ11</text>
<text x="114.7" y="76.9">SDQ12</text>
<text x="289.3" y="73.4">SA10</text>
<text x="289.3" y="76.9">SA11</text>
<text x="358.1" y="75.2">SDQS1N</text>
<text x="33.5" y="80.5">SA12</text>
<text x="114.7" y="80.5">SDQ13</text>
<text x="289.3" y="80.5">SA12</text>
<text x="358.1" y="80.5">SDQ3</text>
<text x="33.5" y="84">SWE</text>
<text x="33.5" y="87.5">SA6</text>
<text x="114.7" y="84">SDQ14</text>
<text x="114.7" y="87.5">SDQ15</text>
<text x="289.3" y="84">SA13</text>
<text x="289.3" y="87.5">SA14</text>
<text x="358.1" y="84">SDQ5</text>
<text x="358.1" y="87.5">SDQ1</text>
<text x="33.5" y="91.1">SA15</text>
<text x="33.5" y="94.6">SODT1</text>
<text x="289.3" y="91.1">SA15</text>
<text x="358.1" y="91.1">SDQ2</text>
<text x="358.1" y="94.6">SDQ6</text>
<text x="33.5" y="98.1">SA1</text>
<text x="33.5" y="101.6">SBA0</text>
<text x="289.3" y="96.4">SBA0</text>
<text x="289.3" y="99.9">SBA1</text>
<text x="358.1" y="98.1">SDQ0</text>
<text x="358.1" y="101.6">SDQ4</text>
<text x="33.5" y="105.2">SCS0</text>
<text x="289.3" y="103.4">SBA2</text>
<text x="358.1" y="105.2">SDQ7</text>
<text x="33.5" y="108.7">SA0</text>
<text x="33.5" y="112.2">SA8</text>
<text x="289.3" y="108.7">SWE</text>
<text x="289.3" y="112.2">SRAS</text>
<text x="358.1" y="110.5">SDQM0</text>
<text x="358.1" y="114">SDQS0P</text>
<text x="33.5" y="115.8">SA5</text>
<text x="33.5" y="119.3">SA9</text>
<text x="289.3" y="115.8">SCAS</text>
<text x="358.1" y="117.5">SDQS0N</text>
<text x="33.5" y="122.8">SODT0</text>
<text x="289.3" y="121">SCS0</text>
<text x="289.3" y="124.6">SCS1</text>
<text x="33.5" y="126.3">SCKP</text>
<text x="33.5" y="129.9">SCKN</text>
<text x="289.3" y="129.9">SODT0</text>
<text x="33.5" y="133.4">SCKE0</text>
<text x="33.5" y="136.9">SCKE1</text>
<text x="289.3" y="133.4">SODT1</text>
<text x="358.1" y="133.4">SVREF</text>
<text x="33.5" y="140.4">SRST</text>
<text x="33.5" y="144">SDQS0P</text>
<text x="289.3" y="138.7">SCKE0</text>
<text x="289.3" y="142.2">SCKE1</text>
<text x="33.5" y="147.5">SDQS0N</text>
<text x="289.3" y="147.5">SCKP</text>
<text x="33.5" y="151">SDQS1P</text>
<text x="33.5" y="154.6">SDQS1N</text>
<text x="107.6" y="151">VCC_DRAM</text>
<text x="289.3" y="151">SCKN</text>
<text x="289.3" y="156.3">SRST</text>
<text x="289.3" y="161.6">VCC_DRAM</text>
<text x="33.5" y="172.2">SDQM0</text>
<text x="107.6" y="168.7">1V8</text>
<text x="33.5" y="175.7">SDQM1</text>
<text x="93.5" y="233.9">SVREF</text>
</g>
<g font-size="3.1">
<text x="53.5" y="34.6">T21</text>
<text x="99.8" y="34.6">N3</text>
<text x="53.1" y="38.1">U17</text>
<text x="53.5" y="41.7">T18</text>
<text x="62.8" y="39.9">SA1</text>
<text x="62.8" y="36.4">SA0</text>
<text x="87.4" y="39.9">SDQ1</text>
<text x="87.4" y="36.4">SDQ0</text>
<text x="99.8" y="41.7">N2</text>
<text x="99.8" y="38.1">U4</text>
<text x="309.8" y="38.5">N3</text>
<text x="309.9" y="42">P7</text>
<text x="315.3" y="40.2">A0</text>
<text x="339.7" y="40.2">DQL0</text>
<text x="349.4" y="42">F7</text>
<text x="349.4" y="38.5">E3</text>
<text x="53.5" y="45.2">T16</text>
<text x="62.8" y="47">SA3</text>
<text x="62.8" y="43.4">SA2</text>
<text x="87.4" y="47">SDQ3</text>
<text x="87.4" y="43.4">SDQ2</text>
<text x="99.8" y="45.2">T4</text>
<text x="309.9" y="45.5">P3</text>
<text x="315.3" y="47.3">A2</text>
<text x="315.3" y="43.8">A1</text>
<text x="339.7" y="47.3">DQL2</text>
<text x="339.7" y="43.8">DQL1</text>
<text x="349.4" y="45.5">F2</text>
<text x="53.1" y="48.7">R18</text>
<text x="53.3" y="52.3">P15</text>
<text x="62.8" y="50.5">SA4</text>
<text x="87.4" y="50.5">SDQ4</text>
<text x="99.8" y="52.3">P1</text>
<text x="99.8" y="48.7">U3</text>
<text x="309.8" y="49.1">N2</text>
<text x="309.9" y="52.6">P8</text>
<text x="315.3" y="50.8">A3</text>
<text x="339.7" y="50.8">DQL3</text>
<text x="349.4" y="52.6">H3</text>
<text x="349.4" y="49.1">F8</text>
<text x="53.1" y="59.3">N19</text>
<text x="53.1" y="55.8">U20</text>
<text x="62.8" y="57.5">SA6</text>
<text x="62.8" y="54">SA5</text>
<text x="87.4" y="57.5">SDQ6</text>
<text x="87.4" y="54">SDQ5</text>
<text x="99.8" y="59.3">P2</text>
<text x="99.8" y="55.8">T2</text>
<text x="309.8" y="59.6">R8</text>
<text x="309.9" y="56.1">P2</text>
<text x="315.3" y="57.9">A5</text>
<text x="315.3" y="54.3">A4</text>
<text x="339.7" y="54.3">DQL4</text>
<text x="339.7" y="57.9">DQL5</text>
<text x="349.4" y="56.1">H8</text>
<text x="349.4" y="59.6">G2</text>
<text x="53.1" y="62.8">U19</text>
<text x="62.8" y="64.6">SA8</text>
<text x="62.8" y="61.1">SA7</text>
<text x="87.4" y="64.6">SDQ8</text>
<text x="87.4" y="61.1">SDQ7</text>
<text x="99.8" y="62.8">P5</text>
<text x="309.8" y="63.2">R2</text>
<text x="315.3" y="64.9">A7</text>
<text x="315.3" y="61.4">A6</text>
<text x="339.7" y="64.9">DQL7</text>
<text x="339.7" y="61.4">DQL6</text>
<text x="349.4" y="63.2">H7</text>
<text x="53.1" y="69.9">R19</text>
<text x="53.1" y="66.4">N16</text>
<text x="62.8" y="71.7">SA10</text>
<text x="62.8" y="68.1">SA9</text>
<text x="85.6" y="71.7">SDQ10</text>
<text x="87.4" y="68.1">SDQ9</text>
<text x="99.8" y="69.9">P4</text>
<text x="99.8" y="66.4">V3</text>
<text x="309.8" y="70.2">R3</text>
<text x="310.1" y="66.7">T8</text>
<text x="315.3" y="68.5">A8</text>
<text x="315.3" y="72">A9</text>
<text x="341.3" y="70.2">DML</text>
<text x="349.4" y="72">F3</text>
<text x="349.4" y="68.5">E7</text>
<text x="53.1" y="76.9">U16</text>
<text x="53.1" y="73.4">U15</text>
<text x="62.8" y="75.2">SA11</text>
<text x="85.6" y="75.2">SDQ11</text>
<text x="99.8" y="76.9">R6</text>
<text x="99.8" y="73.4">R4</text>
<text x="309.8" y="77.3">R7</text>
<text x="310.3" y="73.7">L7</text>
<text x="315.3" y="75.5">A10/AP</text>
<text x="337.6" y="77.3">DQSL#</text>
<text x="339.4" y="73.7">DQSL</text>
<text x="349.4" y="75.5">G3</text>
<text x="53.3" y="80.5">P16</text>
<text x="62.8" y="82.2">SA13</text>
<text x="62.8" y="78.7">SA12</text>
<text x="85.6" y="82.2">SDQ13</text>
<text x="85.6" y="78.7">SDQ12</text>
<text x="99.8" y="80.5">N4</text>
<text x="309.8" y="80.8">N7</text>
<text x="315.3" y="79">A11</text>
<text x="315.3" y="82.6">A12/BC#</text>
<text x="339.2" y="82.6">DQU0</text>
<text x="349.4" y="80.8">D7</text>
<text x="53.1" y="87.5">N13</text>
<text x="53.3" y="84">V20</text>
<text x="62.8" y="89.3">SA15</text>
<text x="62.8" y="85.8">SA14</text>
<text x="85.6" y="89.3">SDQ15</text>
<text x="85.6" y="85.8">SDQ14</text>
<text x="99.8" y="87.5">N5</text>
<text x="99.8" y="84">P6</text>
<text x="310.1" y="84.3">T3</text>
<text x="310.1" y="87.9">T7</text>
<text x="315.3" y="86.1">A13</text>
<text x="315.3" y="89.6">A14</text>
<text x="339.2" y="89.6">DQU2</text>
<text x="339.2" y="86.1">DQU1</text>
<text x="349.4" y="87.9">C8</text>
<text x="349.4" y="84.3">C3</text>
<text x="53.1" y="94.6">N21</text>
<text x="53.1" y="91.1">U18</text>
<text x="62.8" y="92.8">SA16</text>
<text x="85.6" y="92.8">SDQ16</text>
<text x="99.8" y="94.6">U12</text>
<text x="99.8" y="91.1">T11</text>
<text x="309.4" y="91.4">M7</text>
<text x="315.3" y="93.1">A15</text>
<text x="339.2" y="93.1">DQU3</text>
<text x="349.4" y="91.4">C2</text>
<text x="349.4" y="94.9">A7</text>
<text x="53.1" y="98.1">R15</text>
<text x="53.3" y="101.6">P20</text>
<text x="62.8" y="99.9">SBA1</text>
<text x="62.8" y="96.4">SBA0</text>
<text x="85.6" y="99.9">SDQ18</text>
<text x="85.6" y="96.4">SDQ17</text>
<text x="99.8" y="101.6">U9</text>
<text x="99.8" y="98.1">T12</text>
<text x="309.4" y="96.7">M2</text>
<text x="309.8" y="100.2">N8</text>
<text x="315.3" y="102">BA1</text>
<text x="315.3" y="98.4">BA0</text>
<text x="339.2" y="96.7">DQU4</text>
<text x="339.2" y="100.2">DQU5</text>
<text x="349.4" y="102">B8</text>
<text x="349.4" y="98.4">A2</text>
<text x="53.3" y="105.2">P21</text>
<text x="62.8" y="106.9">SBG1</text>
<text x="62.8" y="103.4">SBG0</text>
<text x="85.6" y="106.9">SDQ20</text>
<text x="85.6" y="103.4">SDQ19</text>
<text x="99.8" y="105.2">T6</text>
<text x="309.4" y="103.7">M3</text>
<text x="315.3" y="105.5">BA2</text>
<text x="339.2" y="103.7">DQU6</text>
<text x="339.2" y="107.3">DQU7</text>
<text x="349.4" y="105.5">A3</text>
<text x="53.3" y="112.2">V17</text>
<text x="53.3" y="108.7">P18</text>
<text x="62.8" y="114">SCS0</text>
<text x="62.8" y="110.5">SACT</text>
<text x="85.6" y="114">SDQ22</text>
<text x="85.6" y="110.5">SDQ21</text>
<text x="99.8" y="112.2">T7</text>
<text x="99.8" y="108.7">U5</text>
<text x="310.3" y="109">L3</text>
<text x="310.5" y="112.6">J3</text>
<text x="315.3" y="110.8">WE#</text>
<text x="340.8" y="112.6">DMU</text>
<text x="349.4" y="110.8">D3</text>
<text x="53.1" y="115.8">R20</text>
<text x="53.5" y="119.3">T20</text>
<text x="62.8" y="117.5">SCS1</text>
<text x="85.6" y="117.5">SDQ23</text>
<text x="99.8" y="119.3">R9</text>
<text x="99.8" y="115.8">T5</text>
<text x="309.9" y="116.1">K3</text>
<text x="315.3" y="117.8">CAS#</text>
<text x="315.3" y="114.3">RAS#</text>
<text x="337.1" y="119.6">DQSU#</text>
<text x="338.8" y="116.1">DQSU</text>
<text x="349.4" y="114.3">C7</text>
<text x="349.4" y="117.8">B7</text>
<text x="53.1" y="122.8">N20</text>
<text x="62.8" y="124.6">SODT1</text>
<text x="62.8" y="121">SODT0</text>
<text x="85.6" y="124.6">SDQ25</text>
<text x="85.6" y="121">SDQ24</text>
<text x="99.8" y="122.8">P7</text>
<text x="310.3" y="124.9">L1</text>
<text x="310.3" y="121.4">L2</text>
<text x="315.3" y="123.1">CS0#</text>
<text x="53.1" y="129.9">U14</text>
<text x="53.5" y="126.3">T14</text>
<text x="62.8" y="131.6">SCKN</text>
<text x="62.8" y="128.1">SCKP</text>
<text x="85.6" y="131.6">SDQ27</text>
<text x="85.6" y="128.1">SDQ26</text>
<text x="99.8" y="129.9">P9</text>
<text x="99.8" y="126.3">N7</text>
<text x="309.9" y="130.2">K1</text>
<text x="315.3" y="126.7">CS1#</text>
<text x="315.3" y="132">ODT0</text>
<text x="53.3" y="136.9">P13</text>
<text x="53.3" y="133.4">V15</text>
<text x="62.8" y="135.2">SCKE0</text>
<text x="85.6" y="135.2">SDQ28</text>
<text x="99.8" y="136.9">U11</text>
<text x="99.8" y="133.4">P10</text>
<text x="310.5" y="133.7">J1</text>
<text x="315.3" y="135.5">ODT1</text>
<text x="335.2" y="135.5">VREFCA</text>
<text x="349.4" y="133.7">M8</text>
<text x="349.4" y="137.2">H1</text>
<text x="53.1" y="140.4">U21</text>
<text x="54.9" y="144">R2</text>
<text x="62.8" y="142.2">SRST</text>
<text x="62.8" y="138.7">SCKE1</text>
<text x="85.6" y="142.2">SDQ30</text>
<text x="85.6" y="138.7">SDQ29</text>
<text x="99.8" y="144">R12</text>
<text x="99.8" y="140.4">P12</text>
<text x="309.9" y="139">K9</text>
<text x="310.5" y="142.5">J9</text>
<text x="315.3" y="140.8">CKE0</text>
<text x="334.8" y="139">VREFDQ</text>
<text x="349.4" y="142.5">L9</text>
<text x="54.9" y="147.5">R1</text>
<text x="62.8" y="149.3">SDQS0N</text>
<text x="62.8" y="145.7">SDQS0P</text>
<text x="85.6" y="145.7">SDQ31</text>
<text x="89.5" y="149.3">SZQ</text>
<text x="99.8" y="147.5">L15</text>
<text x="310.5" y="147.8">J7</text>
<text x="315.3" y="149.6">CK_P</text>
<text x="315.3" y="144.3">CKE1</text>
<text x="341.8" y="147.8">ZQ0</text>
<text x="341.8" y="144.3">ZQ1</text>
<text x="349.4" y="146.1">L8</text>
<text x="54.9" y="151">U2</text>
<text x="55.1" y="154.6">V2</text>
<text x="62.8" y="152.8">SDQS1P VCC_DRAM1</text>
<text x="99.8" y="154.6">L10</text>
<text x="99.8" y="151">L9</text>
<text x="309.9" y="151.4">K7</text>
<text x="315.3" y="153.1">CK_N</text>
<text x="339.2" y="153.1">VSSQ</text>
<text x="349.4" y="151.4">G1</text>
<text x="349.4" y="154.9">G9</text>
<text x="54.9" y="161.6">U8</text>
<text x="55.1" y="158.1">V8</text>
<text x="62.8" y="159.9">SDQS2P VCC_DRAM3</text>
<text x="62.8" y="156.3">SDQS1N VCC_DRAM2</text>
<text x="99.8" y="161.6">L12</text>
<text x="99.8" y="158.1">L11</text>
<text x="309.9" y="161.9">A1</text>
<text x="310.1" y="156.6">T2</text>
<text x="315.3" y="158.4">RESET#</text>
<text x="339.2" y="156.6">VSSQ</text>
<text x="339.2" y="160.2">VSSQ</text>
<text x="349.4" y="161.9">B9</text>
<text x="349.4" y="158.4">B1</text>
<text x="53.3" y="165.1">V10</text>
<text x="62.8" y="166.9">SDQS3P VCC_DRAM5</text>
<text x="62.8" y="163.4">SDQS2N VCC_DRAM4</text>
<text x="99.8" y="165.1">L13</text>
<text x="309.9" y="165.5">A8</text>
<text x="315.3" y="163.7">VDDQ</text>
<text x="315.3" y="167.2">VDDQ</text>
<text x="339.2" y="167.2">VSSQ</text>
<text x="339.2" y="163.7">VSSQ</text>
<text x="349.4" y="165.5">D1</text>
<text x="53.1" y="168.7">U10</text>
<text x="54.9" y="172.2">U1</text>
<text x="62.8" y="174">SDQM0</text>
<text x="62.8" y="170.4">SDQS3NVDD18_DRAM</text>
<text x="99.8" y="168.7">L14</text>
<text x="309.8" y="169">D2</text>
<text x="309.8" y="172.5">C9</text>
<text x="315.3" y="170.8">VDDQ</text>
<text x="339.2" y="170.8">VSSQ</text>
<text x="349.4" y="172.5">E8</text>
<text x="349.4" y="169">D8</text>
<text x="54.9" y="175.7">R3</text>
<text x="55.2" y="179.3">T9</text>
<text x="62.8" y="177.5">SDQM1</text>
<text x="309.8" y="179.6">H2</text>
<text x="309.8" y="176.1">C1</text>
<text x="315.3" y="174.3">VDDQ</text>
<text x="315.3" y="177.8">VDDQ</text>
<text x="339.2" y="177.8">VSSQ</text>
<text x="339.2" y="174.3">VSSQ</text>
<text x="349.4" y="179.6">F9</text>
<text x="349.4" y="176.1">E2</text>
<text x="53.1" y="182.8">N10</text>
<text x="62.8" y="184.5">SDQM3</text>
<text x="62.8" y="181">SDQM2</text>
<text x="309.8" y="183.1">H9</text>
<text x="315.3" y="181.3">VDDQ</text>
<text x="315.3" y="184.9">VDDQ</text>
<text x="339.2" y="181.3">VSSQ</text>
<text x="341.6" y="184.9">VSS</text>
<text x="349.4" y="183.1">A9</text>
<text x="309.9" y="190.2">E9</text>
<text x="310.1" y="186.6">F1</text>
<text x="315.3" y="188.4">VDDQ</text>
<text x="315.3" y="191.9">VDDQ</text>
<text x="341.6" y="191.9">VSS</text>
<text x="341.6" y="188.4">VSS</text>
<text x="349.4" y="190.2">J8</text>
<text x="349.4" y="186.6">B3</text>
<text x="309.8" y="193.7">R1</text>
<text x="309.8" y="197.2">R9</text>
<text x="315.3" y="195.5">VDD</text>
<text x="341.6" y="195.5">VSS</text>
<text x="349.4" y="197.2">M9</text>
<text x="349.4" y="193.7">J2</text>
<text x="309.8" y="200.7">N1</text>
<text x="315.3" y="199">VDD</text>
<text x="315.3" y="202.5">VDD</text>
<text x="341.6" y="199">VSS</text>
<text x="341.6" y="202.5">VSS</text>
<text x="349.4" y="200.7">E1</text>
<text x="309.8" y="204.3">N9</text>
<text x="309.9" y="207.8">K2</text>
<text x="315.3" y="206">VDD</text>
<text x="315.3" y="209.6">VDD</text>
<text x="341.6" y="206">VSS</text>
<text x="341.6" y="209.6">VSS</text>
<text x="349.4" y="204.3">M1</text>
<text x="349.4" y="207.8">G8</text>
<text x="309.6" y="214.9">G7</text>
<text x="309.9" y="211.3">K8</text>
<text x="315.3" y="213.1">VDD</text>
<text x="341.6" y="213.1">VSS</text>
<text x="349.4" y="214.9">P1</text>
<text x="349.4" y="211.3">P9</text>
<text x="309.8" y="218.4">D9</text>
<text x="309.9" y="221.9">B2</text>
<text x="315.3" y="216.6">VDD</text>
<text x="315.3" y="220.1">VDD</text>
<text x="341.6" y="220.1">VSS</text>
<text x="341.6" y="216.6">VSS</text>
<text x="349.4" y="221.9">T1</text>
<text x="349.4" y="218.4">T9</text>
<text x="315.3" y="223.7">VDD</text>
<text x="341.6" y="223.7">VSS</text>
</g>
</svg>
